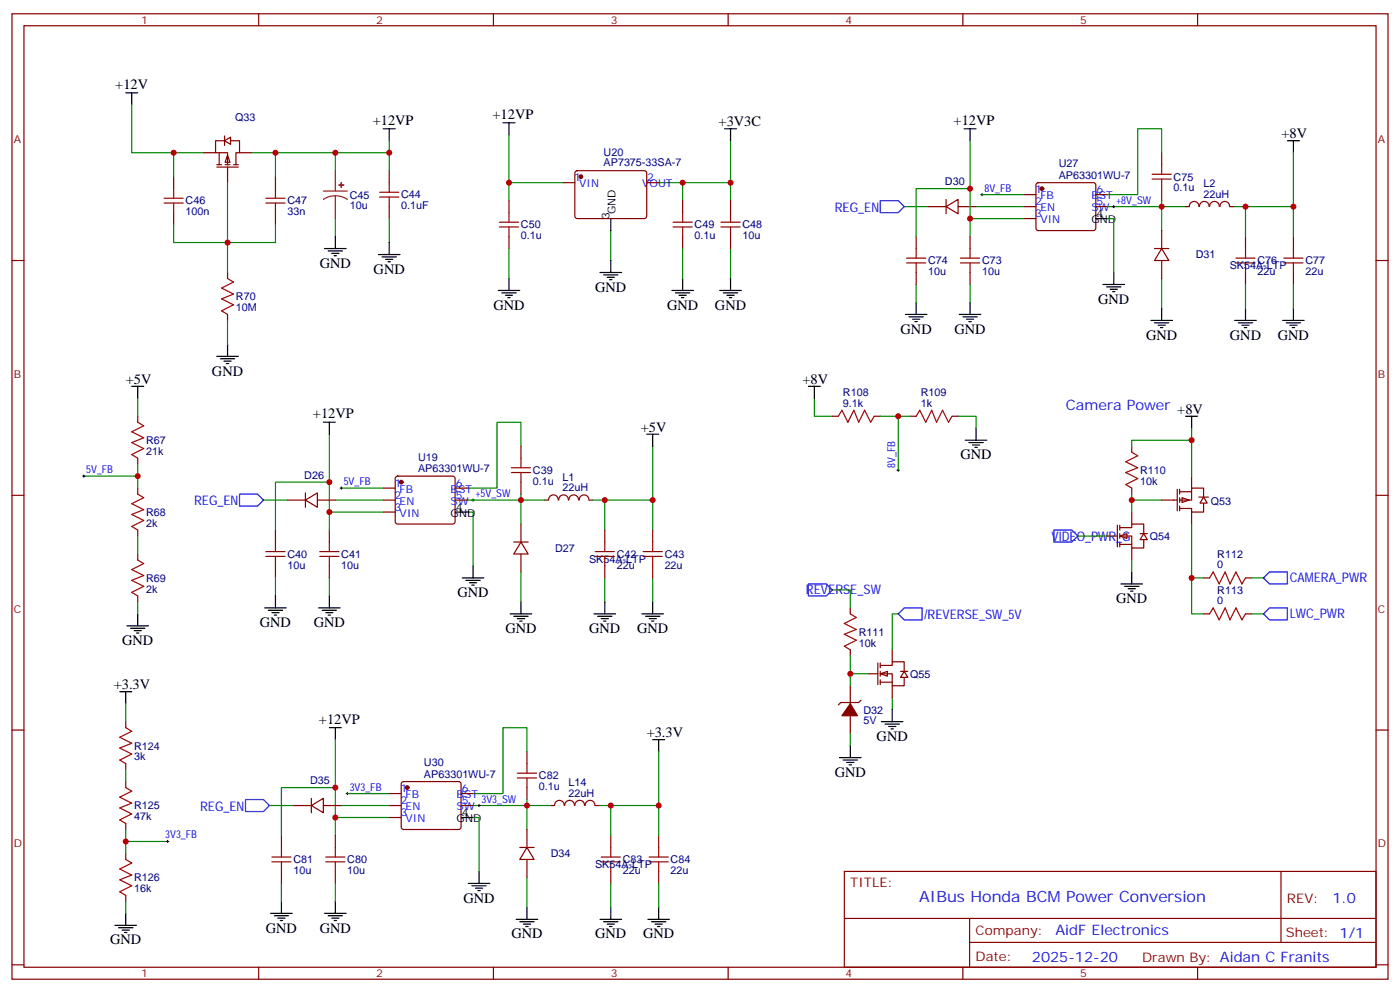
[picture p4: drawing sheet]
<svg xmlns="http://www.w3.org/2000/svg" width="412mm" height="292mm" viewBox="0 0 412 292" stroke-linecap="round" stroke-linejoin="round" font-family="sans-serif">
<g fill="none" stroke="#870000" stroke-width=".35">
<path d="M3.5 4.1h405.4v284.3h-405.4zM7.1 7.6h398.2v277.3h-398.2zM76.2 4.1v3.5M145.3 4.1v3.5M214.5 4.1v3.5M283.6 4.1v3.5M352.8 4.1v3.5M60 45h3.5M63.9 49.2h6.3M63.9 48.5h1.4M64.6 45v3.5M66 41.5h-2.5v3.5h3.5v3.5"/>
<path d="M66.3 48.5h1.4M67 45.7l.7 2.1h-1.4zM67 49.2v4.6M67.7 41.5h2.9v3.5h-1.1v3.5M68.8 48.5h1.4M70.6 45h3.5M114.7 50.3v3.5M3.5 76.7h3.6M114.7 60.9v3.5M405.3 76.7h3.6M40.6 122.6v1.8M40.6 134.9v1.8"/>
<path d="M153.5 131.4v3.5M3.5 145.9h3.6M40.6 143.8v1.7M40.6 156.1v1.8M81.1 156.1v3.5M84.7 147.3h5.3M90 147.3l3.5-2.1v4.2zM90 145.2v4.2M93.5 147.3h5.3M97 156.1v3.5M112.9 143.8h3.5M112.9 147.3h3.5"/>
<path d="M112.9 150.8h3.5M116.7 140.4l.4-.2h16.2l.5 .2 .3 .5v12.7l-.3 .5-.5 .2h-16.2l-.5-.2-.2-.5v-12.7zM134.1 143.8h3.5M134.1 147.3h3.5M151.3 159.6h4.3M153.5 159.6l2.1 3.6h-4.3zM153.5 142v3.5M153.5 154.3v5.3M160.5 147.3h1.1M161.6 147.3a1.41 1.41 0 0 1 1.4-1.5 1.41 1.41 0 0 1 1.4 1.5M164.6 147.3a1.41 1.41 0 0 1 1.4-1.5 1.41 1.41 0 0 1 1.4 1.5M167.6 147.3a1.41 1.41 0 0 1 1.4-1.5 1.41 1.41 0 0 1 1.4 1.5"/>
<path d="M170.6 147.3a1.41 1.41 0 0 1 1.4-1.5 1.41 1.41 0 0 1 1.5 1.5M173.6 147.3h1M178.2 156.1v3.5M192.3 156.1v3.5M405.3 145.9h3.6M40.6 163.2v1.7M40.6 175.5v1.8M81.1 166.7v3.5M97 166.7v3.5M153.5 163.2v5.3M178.2 166.7v3.5M192.3 166.7v3.5"/>
<path d="M3.5 215h3.6M405.3 215h3.6M248.7 256.6h156.6v28.3h-156.6zM377.3 256.7v20.8M248.7 270.5h156.5M285.6 277.5h119.6M285.6 270.5v14.1M3.5 284.2h3.6M76.2 284.9v3.5M145.3 284.9v3.5M214.5 284.9v3.5M283.6 284.9v3.5"/>
<path d="M352.8 284.9v3.5M405.3 284.2h3.6"/>
</g>
<path d="M70.6 145.5h5.2l1.8 1.8-1.8 1.7h-5.2z" fill="none" stroke="#00f" stroke-width=".35"/>
<g fill="none" stroke="#000" stroke-width=".35">
<path d="M38.8 113.8h3.5M40.6 113.8v3.5M95.2 124.4h3.6M97 124.4v3.5M190.5 127.9h3.5M192.3 127.9v3.5M134.1 150.8h3.5M78 179h6.3M79 179.7h4.3M81.1 175.5v3.5M93.8 179h6.4M94.9 179.7h4.2"/>
<path d="M97 175.5v3.5M136.2 170.2h6.3M137.2 170.9h4.3M138.3 171.6h2.1M139 172.3h.7M139.3 166.7v3.5M153.5 177.3v3.5M178.2 177.3v3.5M192.3 177.3v3.5M37.4 184.3h6.3M38.5 185h4.2M39.5 185.7h2.1"/>
<path d="M40.2 186.4h.7M40.6 180.8v3.5M80.1 180.4h2.1M80.8 181.2h.7M96 180.4h2.1M96.7 181.2h.7M150.3 180.8h6.3M151.3 181.5h4.3M152.4 182.2h2.1M153.1 182.9h.7M175 180.8h6.3M176 181.5h4.3"/>
<path d="M177.1 182.2h2.1M177.8 182.9h.7M189.1 180.8h6.3M190.1 181.5h4.3M191.2 182.2h2.1M191.9 182.9h.7"/>
</g>
<g fill="none" stroke="#008700" stroke-width=".35">
<path d="M40.6 117.3v5.3M40.6 136.7v7.1M97 127.9v22.9h15.9M153.5 131.4v-7h-7.1v19.4h-8.8M192.3 131.4v15.9M24.7 140.2h15.9M40.6 157.9v5.3M77.6 147.3h7.1M97 142h-15.9v14.1M97 150.8v5.3M98.8 147.3h14.1M100.5 143.8h12.4"/>
<path d="M137.6 150.8h1.7v15.9M153.5 145.5v1.8h-15.9M160.5 147.3h-7v7M174.6 147.3h3.6M178.2 156.1v-8.8h14.1v8.8M40.6 177.3v3.5M81.1 170.2v5.3M97 170.2v5.3M153.5 168.5v8.8M178.2 170.2v7.1M192.3 170.2v7.1"/>
</g>
<g fill="none" stroke="#a10000" stroke-width=".35">
<path d="M111.8 58h5.7M111.8 56.6h5.7M114.7 53.8v2.8M114.7 58v2.9M40.6 124.4l1.7 1-3.5 1.8 3.5 1.7-3.5 1.5 3.5 1.7-3.5 1.8 1.8 1M150.6 139.2h5.7M150.6 137.8h5.7M153.5 134.9v2.9M153.5 139.2v2.8M40.6 145.5l1.7 1.1-3.5 1.7 3.5 1.8-3.5 1.4 3.5 1.8-3.5 1.7 1.8 1.1M81.1 159.6v2.9M97 159.6v2.9"/>
<path d="M178.2 159.6v2.9M192.3 159.6v2.9M40.6 164.9l1.7 1.1-3.5 1.7 3.5 1.8-3.5 1.4 3.5 1.8-3.5 1.7 1.8 1.1M78.3 163.9h5.7M78.3 162.5h5.7M81.1 163.9v2.8M94.2 163.9h5.6M94.2 162.5h5.6M97 163.9v2.8M175.3 163.9h5.7M175.3 162.5h5.7M178.2 163.9v2.8"/>
<path d="M189.4 163.9h5.7M189.4 162.5h5.7M192.3 163.9v2.8"/>
</g>
<path d="M24.7 139.9v.7M24.3 140.2h.7M100.2 143.8h.7M100.5 143.4v.7M139 147.3h.7M139.3 146.9v.7" fill="none" stroke="#000" stroke-width=".29"/>
<circle cx="118.2" cy="142" r=".53" fill="#870000" stroke="#870000" stroke-width=".35"/>
<path d="M66.1 41.5l1.8-1.1v2.1z" fill="#fff" stroke="#870000" stroke-width=".35"/>
<g fill="none" stroke="#870000" stroke-width=".35">
<path d="M51.2 52v3.6M66.1 40v2.9M81.1 52v3.6M149.9 59.1v3.5M165.8 53.8h3.5M169.6 50.5l.4-.2h20.1l.4 .7-.1 13-.6 .4-20-.1-.5-.6v-12.7zM190.5 53.8h3.5M201.1 59.1v3.5M215.2 59.1v3.5M278.7 58.7v4.3M301.6 57.3h3.6M305.4 54l.5-.2h16.2l.5 .2 .2 .5v12.7l-.2 .5-.5 .2h-16.2l-.5-.2-.2-.5v-12.7z"/>
<path d="M322.8 57.3h3.5M342.2 45v3.5M342.2 55.6v3.5M51.2 62.6v3.5M81.1 62.6v3.5M149.9 69.7v3.5M201.1 69.7v3.5M215.2 69.7v3.5M269.9 69.7v3.5M273.4 60.9h5.3M278.7 60.9l3.5-2.2v4.3zM282.2 60.9h5.3"/>
<path d="M285.8 69.7v3.5M301.6 60.9h3.6M301.6 64.4h3.6M322.8 60.9h3.5M340.1 73.2h4.2M342.2 73.2l2.1 3.5h-4.2zM342.2 67.9v5.3M342.2 76.7v5.3M353.2 60.8a1.41 1.41 0 0 0-1.4-1.5 1.41 1.41 0 0 0-1.5 1.5l-1.1 .1M353.3 60.8a1.41 1.41 0 0 1 1.4-1.5 1.41 1.41 0 0 1 1.5 1.5M356.3 60.8a1.41 1.41 0 0 1 1.4-1.5 1.41 1.41 0 0 1 1.4 1.5M359.4 60.8a1.41 1.41 0 0 1 1.4-1.5 1.41 1.41 0 0 1 1.4 1.5"/>
<path d="M362.3 60.9h1.1M366.9 69.7v3.5M381 69.7v3.5M67 80.3v1.7M67 92.6v1.8M269.9 80.3v3.5M285.8 80.3v3.5M366.9 80.3v3.5M381 80.3v3.5M245.2 122.6h1.7M257.5 122.6h1.8M268.1 122.6h1.8"/>
<path d="M280.5 122.6h1.7M333.4 131.4v1.8M333.4 143.8v1.7M342.2 147.3h4.6M346.8 144.1v6.4M347.5 144.8h3.5M347.5 144.1v1.4M347.5 146.6v1.4M347.5 149v1.5M348.2 146.6l2.1 .7-2.1 .7zM351 140.2v3.6M351 150.8v3.5"/>
<path d="M354.5 148v2.8h-3.5v-1h-3.5M354.5 146.2v-2.4h-3.5v3.5h-3.5"/>
</g>
<g fill="none" stroke="#000" stroke-width=".35">
<path d="M37 27.3h3.6M38.8 27.3v3.6M112.9 37.9h3.5M114.7 37.9v3.6M148.2 36.2h3.5M149.9 36.2v3.5M213.4 37.9h3.6M215.2 37.9v3.6M284 37.9h3.5M285.8 37.9v3.6M379.2 41.5h3.6M381 41.5v3.5"/>
<path d="M95.6 73.2h6.4M96.7 73.9h4.2M97.7 74.6h2.1M98.4 75.3h.7M98.8 69.7v3.5M111.5 75h6.3M112.5 75.7h4.3M113.6 76.4h2.1M114.3 77.1h.7M114.7 71.4v3.6M179.9 64.4v3.5M179.9 76.7v3.6"/>
<path d="M322.8 64.4h3.5M146.8 85.5h6.3M147.8 86.3h4.2M148.9 87h2.1M149.6 87.7h.7M149.9 82v3.5M176.7 80.3h6.4M177.8 81h4.2M178.9 81.7h2.1M179.6 82.4h.7M197.9 85.5h6.4M199 86.3h4.2"/>
<path d="M200 87h2.1M200.7 87.7h.7M201.1 82v3.5M212 85.5h6.4M213.1 86.3h4.2M214.1 87h2.2M214.8 87.7h.7M215.2 82v3.5M266.7 92.6h6.3M267.8 93.3h4.2M268.8 94h2.1M269.5 94.7h.7"/>
<path d="M269.9 89.1v3.5M282.6 92.6h6.3M283.6 93.3h4.3M284.7 94h2.1M285.4 94.7h.7M285.8 89.1v3.5M324.9 83.8h6.4M326 84.5h4.2M327 85.2h2.1M327.7 85.9h.7M328.1 80.3v3.5M339 94.4h6.4"/>
<path d="M340.1 95.1h4.2M341.1 95.8h2.2M341.8 96.5h.7M342.2 90.8v3.6M363.7 94.4h6.4M364.8 95.1h4.2M365.8 95.8h2.1M366.5 96.5h.7M366.9 90.8v3.6M377.8 94.4h6.4M378.9 95.1h4.2M379.9 95.8h2.2"/>
<path d="M380.6 96.5h.8M381 90.8v3.6M63.9 105h6.3M64.9 105.7h4.2M66 106.4h2.1M66.7 107.1h.7M67 101.4v3.6M238.1 113.8h3.6M239.9 113.8v3.5M284.3 129.6h6.4M285.4 130.4h4.2M286.5 131.1h2.1"/>
<path d="M287.2 131.8h.7M287.5 126.1v3.5"/>
</g>
<g fill="none" stroke="#008700" stroke-width=".35">
<path d="M38.8 30.9v14.1h21.2M149.9 39.7v14.1h15.9M51.2 45v7M67 53.8v17.6h-15.8v-5.3M74.1 45h40.6M81.1 45v7M98.8 45v5.3M114.7 41.5v8.8M149.9 53.8v5.3M194 53.8h7.1v5.3M201.1 53.8h14.1v5.3M215.2 41.5v12.3"/>
<path d="M285.8 55.6h-15.9v14.1M285.8 41.5v22.9h15.8M289.3 57.3h12.3M342.2 59.1v1.8h-15.9M342.2 45v-7.1h-7.1v19.4h-8.8M381 45v15.9M81.1 66.1v5.3h-14.1v8.9M98.8 64.4v5.3M114.7 64.4v7M149.9 73.2v8.8M179.9 67.9v8.8M201.1 73.2v8.8"/>
<path d="M215.2 73.2v8.8M266.3 60.9h7.1M285.8 64.4v5.3M287.5 60.9h14.1M326.3 64.4h1.8v15.9M349.2 60.9h-7v7M363.4 60.9h3.5M366.9 69.7v-8.8h14.1v8.8M67 94.4v7M269.9 83.8v5.3M285.8 83.8v5.3M342.2 82v8.8"/>
<path d="M366.9 83.8v7M381 83.8v7M239.9 117.3v5.3h5.3M259.3 122.6h8.8M264.6 122.6v15.9M282.2 122.6h5.3v3.5"/>
</g>
<path d="M95.2 56.3h7.1M98.8 57.7l-1.9 .2-1.7 .8M98.8 57.7l1.8 .2 1.7 .8M98.8 50.3v6M98.8 57.7v6.7" fill="none" stroke="#8c2424" stroke-width=".35"/>
<g fill="#8c2424" stroke="#8c2424" stroke-width=".35">
<path d="M99.8 54.5h1.4z"/>
<path d="M100.5 53.8v1.4z"/>
</g>
<g fill="none" stroke="#a10000" stroke-width=".35">
<path d="M48.3 59.8h5.7M48.3 58.4h5.7M51.2 55.6v2.8M51.2 59.8v2.8M78.3 59.8h5.7M78.3 58.4h5.7M81.1 55.6v2.8M81.1 59.8v2.8M339.4 52.7h5.6M339.4 51.3h5.6M342.2 48.5v2.8M342.2 52.7v2.9"/>
<path d="M147.1 66.9h5.7M147.1 65.4h5.7M149.9 62.6v2.8M149.9 66.9v2.8M198.3 66.9h5.6M198.3 65.4h5.6M201.1 62.6v2.8M201.1 66.9v2.8M212.4 66.9h5.6M212.4 65.4h5.6M215.2 62.6v2.8M215.2 66.9v2.8"/>
<path d="M267.1 77.4h5.6M267.1 76h5.6M269.9 73.2v2.8M269.9 77.4v2.9M282.9 77.4h5.7M282.9 76h5.7M285.8 73.2v2.8M285.8 77.4v2.9M364.1 77.4h5.6M364.1 76h5.6M366.9 73.2v2.8M366.9 77.4v2.9"/>
<path d="M378.2 77.4h5.6M378.2 76h5.6M381 73.2v2.8M381 77.4v2.9M67 82l1.8 1.1-3.5 1.7 3.5 1.8-3.5 1.4 3.5 1.8-3.5 1.7 1.7 1.1M246.9 122.6l1.1-1.8 1.8 3.6 1.7-3.6 1.4 3.6 1.8-3.6 1.8 3.6 1-1.8M269.9 122.6l1-1.8 1.8 3.6 1.8-3.6 1.4 3.6 1.7-3.6 1.8 3.6 1.1-1.8M333.4 133.2l1.7 1-3.5 1.8 3.5 1.8-3.5 1.4 3.5 1.7-3.5 1.8 1.8 1.1"/>
</g>
<g fill="#870000" stroke="#870000" stroke-width=".35">
<circle cx="171.1" cy="52" r=".53"/>
<circle cx="306.9" cy="55.6" r=".53"/>
</g>
<path d="M288.9 57.3h.7M289.3 57v.7M327.7 60.9h.7M328.1 60.5v.7M264.2 138.5h.7M264.6 138.1v.7" fill="none" stroke="#000" stroke-width=".29"/>
<path d="M259.3 59.1h5.3l1.7 1.8-1.7 1.7h-5.3zM310.4 156.1h5.3l1.8 1.8-1.8 1.7h-5.3z" fill="none" stroke="#00f" stroke-width=".35"/>
<path d="M354.5 146.4l1.1 1.8h-2.1z" fill="#fff" stroke="#870000" stroke-width=".35"/>
<path d="M353.1 146.4h2.9" fill="none" stroke="#870000" stroke-width=".35"/>
<path d="M351 126.1v14.1M317.5 157.9h8.8" fill="none" stroke="#008700" stroke-width=".35"/>
<path d="M349.2 122.6h3.6M351 122.6v3.5" fill="none" stroke="#000" stroke-width=".35"/>
<path d="M329.8 157.9l2.2-.7v1.4z" fill="#fff" stroke="#870000" stroke-width=".35"/>
<path d="M326.3 157.9h2.8M329.1 154.7v6.3M329.8 155.4h3.6v-1.1h3.5v2.9M329.8 157.9h3.6v3.5h3.5v-2.5M329.8 154.7v1.4M329.8 157.2v1.4M329.8 159.6v1.4M333.4 150.8v3.5M335.8 157.2h2.2M336.9 157.2l1.1 1.7h-2.2zM329.8 160.3h3.6M333.4 161.4v3.5" fill="none" stroke="#870000" stroke-width=".35"/>
<path d="M351 129.6h-17.6v1.8M333.4 145.5v5.3M333.4 147.3h8.8M333.4 164.9v3.6M262.8 205.5v3.5" fill="none" stroke="#008700" stroke-width=".35"/>
<path d="M330.2 172h6.3M331.3 172.7h4.2M332.3 173.4h2.1M333 174.1h.7M333.4 168.5v3.5M259.6 212.5h6.4M260.7 213.3h4.2M261.8 214h2.1M262.5 214.7h.7M262.8 209v3.5" fill="none" stroke="#000" stroke-width=".35"/>
<path d="M372.2 170.2l1.7-1.7h5.3v3.5h-5.3zM373.9 179h5.3v3.6h-5.3l-1.7-1.8z" fill="none" stroke="#00f" stroke-width=".35"/>
<path d="M259.3 198.4l2.1-.7v1.4z" fill="#fff" stroke="#870000" stroke-width=".35"/>
<g fill="none" stroke="#870000" stroke-width=".35">
<path d="M250.5 179v1.8M354.5 170.2h1.8M366.9 170.2h1.8M250.5 191.4v1.7M255.8 198.4h2.8M258.6 195.3v6.3M259.3 196h3.5v-1.1h3.5v2.8M259.3 198.4h3.5v3.6h3.5v-2.5M259.3 195.3v1.4M259.3 197.7v1.4M262.8 191.4v3.5M265.3 197.7h2.1"/>
<path d="M266.3 197.7l1.1 1.8h-2.1zM354.5 180.8h1.8M366.9 180.8h1.8M37 212.5v1.8M250.5 202v5.3M250.5 210.8v5.3M253.6 206.2l-.7 .7h-5.3l-.7 .7M259.3 200.9h3.5M259.3 200.2v1.4M262.8 202v3.5M37 224.9v1.8M37 230.2v1.8"/>
<path d="M86.4 237.2h5.3M91.7 237.2l3.5-2.1v4.3zM91.7 235.1v4.3M95.2 237.2h5.3M114.7 237.2h3.5M114.7 233.7h3.5M118.4 230.4l.5-.2h16.2l.5 .2 .2 .5v12.7l-.2 .5-.5 .2h-16.2l-.5-.2-.2-.5v-12.7zM135.8 237.2h3.5M135.8 233.7h3.5M155.2 221.4v3.5M155.2 232v3.5M162.3 237.2h1"/>
<path d="M163.4 237.2a1.41 1.41 0 0 1 1.4-1.5 1.41 1.41 0 0 1 1.4 1.5M166.4 237.2a1.41 1.41 0 0 1 1.4-1.5 1.41 1.41 0 0 1 1.4 1.5M169.4 237.2a1.41 1.41 0 0 1 1.4-1.5 1.41 1.41 0 0 1 1.4 1.5M172.4 237.2a1.41 1.41 0 0 1 1.4-1.5 1.41 1.41 0 0 1 1.4 1.5M175.3 237.2h1.1M37 242.5v1.8M37 251.4v1.7M82.9 246.1v3.5M82.9 256.6v3.6M98.8 246.1v3.5M98.8 256.6v3.6M114.7 240.8h3.5"/>
<path d="M153.1 249.6h4.2M155.2 249.6l2.1 3.5h-4.2zM155.2 244.3v5.3M155.2 253.1v5.3M179.9 246.1v3.5M179.9 256.6v3.6M194 246.1v3.5M194 256.6v3.6M37 263.7v1.8"/>
</g>
<path d="M238.1 172h5.3l1.8 1.7-1.8 1.8h-5.3zM266.3 179h5.3v3.6h-5.3l-1.7-1.8zM72.3 235.5h5.3l1.8 1.7-1.8 1.8h-5.3z" fill="none" stroke="#00f" stroke-width=".35"/>
<g fill="none" stroke="#a10000" stroke-width=".35">
<path d="M356.3 170.2l1.1-1.7 1.7 3.5 1.8-3.5 1.4 3.5 1.8-3.5 1.7 3.5 1.1-1.8M250.5 180.8l1.7 1.1-3.5 1.7 3.5 1.8-3.5 1.4 3.5 1.8-3.5 1.7 1.8 1.1M356.3 180.8l1.1-1.8 1.7 3.6 1.8-3.6 1.4 3.6 1.8-3.6 1.7 3.6 1.1-1.8M37 214.3l1.8 1.1-3.5 1.7 3.5 1.8-3.5 1.4 3.5 1.8-3.5 1.7 1.7 1.1M37 232l1.8 1-3.5 1.8 3.5 1.7-3.5 1.4 3.5 1.8-3.5 1.8 1.7 1M152.4 229.1h5.6M152.4 227.7h5.6M155.2 224.9v2.8M155.2 229.1v2.9M37 253.1l1.8 1.1-3.5 1.7 3.5 1.8-3.5 1.4 3.5 1.8-3.5 1.7 1.7 1.1M80.1 253.8h5.6M80.1 252.4h5.6"/>
<path d="M82.9 249.6v2.8M82.9 253.8v2.8M96 253.8h5.6M96 252.4h5.6M98.8 249.6v2.8M98.8 253.8v2.8M177.1 253.8h5.6M177.1 252.4h5.6M179.9 249.6v2.8M179.9 253.8v2.8M191.2 253.8h5.6M191.2 252.4h5.6"/>
<path d="M194 249.6v2.8M194 253.8v2.8"/>
</g>
<g fill="none" stroke="#008700" stroke-width=".35">
<path d="M351 154.3v15.9h3.5M245.2 173.7h5.3v5.3M351 170.2v10.6h3.5M368.7 170.2h3.5M250.5 193.1v5.3h5.3M250.5 198.4v3.6M264.6 180.8h-1.8v10.6M368.7 180.8h3.5M37 207.3v5.2M98.8 217.8v23h15.9M250.5 216.1v3.5M37 226.7v3.5"/>
<path d="M79.4 237.2h7M98.8 232h-15.9v14.1M100.5 237.2h14.2M102.3 233.7h12.4M155.2 235.5v1.7h-15.9M155.2 221.4v-7.1h-7v19.4h-8.9M162.3 237.2h-7.1v7.1M176.4 237.2h3.5M194 221.4v15.8M37 244.3v7.1M37 247.8h12.4M98.8 240.8v5.3"/>
<path d="M139.3 240.8h1.8v15.8M155.2 258.4v8.8M179.9 246.1v-8.9h14.1v8.9M37 265.5v3.5M82.9 260.2v5.3M98.8 260.2v5.3M179.9 260.2v7M194 260.2v7"/>
</g>
<g fill="#870000" stroke="#870000" stroke-width=".35">
<path d="M250.5 207.3l2.1 3.5h-4.6z"/>
<circle cx="119.9" cy="232" r=".53"/>
</g>
<g fill="none" stroke="#000" stroke-width=".35">
<path d="M35.3 203.7h3.5M37 203.7v3.6M97 214.3h3.5M98.8 214.3v3.5M192.3 217.8h3.5M194 217.8v3.6M250.5 219.6v3.5M247.3 223.1h6.3M248.4 223.8h4.2M249.4 224.5h2.1M250.1 225.2h.7M135.8 240.8h3.5"/>
<path d="M141.1 256.6v3.6M33.9 272.5h6.3M34.9 273.2h4.3M36 273.9h2.1M36.7 274.6h.7M37 269v3.5M79.7 269h6.4M80.8 269.7h4.2M81.8 270.4h2.2M82.5 271.1h.8M82.9 265.5v3.5M95.6 269h6.4"/>
<path d="M96.7 269.7h4.2M97.7 270.4h2.1M98.4 271.1h.7M98.8 265.5v3.5M137.9 260.2h6.4M139 260.9h4.2M140.1 261.6h2.1M140.8 262.3h.7M152 270.8h6.4M153.1 271.5h4.2M154.2 272.2h2.1M154.9 272.9h.7"/>
<path d="M155.2 267.2v3.6M176.7 270.8h6.4M177.8 271.5h4.2M178.9 272.2h2.1M179.6 272.9h.7M179.9 267.2v3.6M190.9 270.8h6.3M191.9 271.5h4.2M193 272.2h2.1M193.7 272.9h.7M194 267.2v3.6"/>
</g>
<path d="M102 233.7h.7M102.3 233.4v.7M140.8 237.2h.7M141.1 236.9v.7M49 247.8h.7M49.4 247.5v.7" fill="none" stroke="#000" stroke-width=".29"/>
<g fill="#c00">
<circle cx="40.6" cy="140.2" r=".88"/>
<circle cx="192.3" cy="147.3" r=".88"/>
<circle cx="97" cy="142" r=".88"/>
<circle cx="97" cy="150.8" r=".88"/>
<circle cx="153.5" cy="147.3" r=".88"/>
<circle cx="178.2" cy="147.3" r=".88"/>
<circle cx="114.7" cy="45" r=".88"/>
<circle cx="98.8" cy="45" r=".88"/>
<circle cx="51.2" cy="45" r=".88"/>
<circle cx="81.1" cy="45" r=".88"/>
<circle cx="67" cy="71.4" r=".88"/>
<circle cx="215.2" cy="53.8" r=".88"/>
<circle cx="201.1" cy="53.8" r=".88"/>
<circle cx="149.9" cy="53.8" r=".88"/>
<circle cx="366.9" cy="60.9" r=".88"/>
<circle cx="342.2" cy="60.9" r=".88"/>
<circle cx="285.8" cy="64.4" r=".88"/>
<circle cx="285.8" cy="55.6" r=".88"/>
<circle cx="381" cy="60.9" r=".88"/>
<circle cx="264.6" cy="122.6" r=".88"/>
<circle cx="351" cy="129.6" r=".88"/>
<circle cx="333.4" cy="147.3" r=".88"/>
<circle cx="351" cy="170.2" r=".88"/>
<circle cx="250.5" cy="198.4" r=".88"/>
<circle cx="179.9" cy="237.2" r=".88"/>
<circle cx="155.2" cy="237.2" r=".88"/>
<circle cx="98.8" cy="240.8" r=".88"/>
<circle cx="98.8" cy="232" r=".88"/>
<circle cx="194" cy="237.2" r=".88"/>
<circle cx="37" cy="247.8" r=".88"/>
</g>
<text font-size="4.6" fill="#00f" x="270.8" y="265.7">AIBus Honda BCM Power Conversion</text>
<g font-size="4.2">
<text x="34" y="26.2">+12V</text>
<text x="145.1" y="35">+12VP</text>
<text x="109.8" y="36.8">+12VP</text>
<text x="211.7" y="37.2">+3V3C</text>
<text x="280.9" y="36.8">+12VP</text>
<text x="377.5" y="40.7">+8V</text>
<text x="94.2" y="78.8">GND</text>
<text x="110.1" y="80.6">GND</text>
<text x="175.3" y="85.9">GND</text>
<text x="323.5" y="89.4">GND</text>
<text x="145.3" y="91.2">GND</text>
<text x="196.5" y="91.2">GND</text>
<text x="210.6" y="91.2">GND</text>
<text x="265.3" y="98.2">GND</text>
<text x="281.2" y="98.2">GND</text>
<text x="337.6" y="100">GND</text>
<text x="362.3" y="100">GND</text>
<text x="376.4" y="100">GND</text>
<text x="37" y="113.1">+5V</text>
<text x="62.4" y="110.6">GND</text>
<text x="236.4" y="113.1">+8V</text>
<text x="92.2" y="123.2">+12VP</text>
<text x="346.8" y="121.9">+8V</text>
<text x="188.7" y="127.2">+5V</text>
<text x="282.9" y="135.3">GND</text>
<text x="134.8" y="175.9">GND</text>
<text x="328.8" y="177.6">GND</text>
<text x="76.6" y="184.7">GND</text>
<text x="92.4" y="184.7">GND</text>
<text x="36" y="190">GND</text>
<text x="148.9" y="186.4">GND</text>
<text x="173.6" y="186.4">GND</text>
<text x="187.7" y="186.4">GND</text>
<text x="33.5" y="203">+3.3V</text>
<text x="93.9" y="213.2">+12VP</text>
<text x="190.5" y="217.1">+3.3V</text>
<text x="258.2" y="218.2">GND</text>
<text x="245.9" y="228.8">GND</text>
<text x="136.5" y="265.8">GND</text>
<text x="78.3" y="274.6">GND</text>
<text x="94.2" y="274.6">GND</text>
<text x="32.5" y="278.2">GND</text>
<text x="150.6" y="276.4">GND</text>
<text x="175.3" y="276.4">GND</text>
<text x="189.4" y="276.4">GND</text>
</g>
<g font-size="4.2" fill="#00f">
<text x="314" y="120.8">Camera Power</text>
<text x="392.5" y="265.9">1.0</text>
<text x="310.9" y="275.5">AidF Electronics</text>
<text x="304" y="283.3">2025-12-20</text>
</g>
<g font-size="3.9" fill="#00f">
<text x="245.9" y="62.4">REG_EN</text>
<text x="57.2" y="148.8">REG_EN</text>
<text x="309.7" y="159.2">VIDEO_PWR_G</text>
<text x="379.9" y="171.5">CAMERA_PWR</text>
<text x="237.4" y="175.1">REVERSE_SW</text>
<text x="272.3" y="182.2">/REVERSE_SW_5V</text>
<text x="379.9" y="182.1">LWC_PWR</text>
<text x="58.9" y="238.8">REG_EN</text>
</g>
<g font-size="3.9" fill="#800">
<text x="250.5" y="261.2">TITLE:</text>
<text x="379.1" y="265.9">REV:</text>
<text x="287.4" y="275.4">Company:</text>
<text x="378.7" y="276">Sheet: 1/1</text>
<text x="287.4" y="283.1">Date:</text>
<text x="336.4" y="283.2">Drawn By: Aidan C Franits</text>
</g>
<g font-size="3.2" fill="#800">
<text x="41.6" y="7.1">1</text>
<text x="110.8" y="7.1">2</text>
<text x="179.9" y="7.1">3</text>
<text x="249.1" y="7.1">4</text>
<text x="318.2" y="7.1">5</text>
<text x="4.1" y="42.2">A</text>
<text x="405.9" y="42.2">A</text>
<text x="4.1" y="111.3">B</text>
<text x="405.9" y="111.3">B</text>
<text x="4.1" y="180.4">C</text>
<text x="405.9" y="180.4">C</text>
<text x="4.1" y="249.6">D</text>
<text x="405.9" y="249.6">D</text>
<text x="41.6" y="287.9">1</text>
<text x="110.8" y="287.9">2</text>
<text x="179.9" y="287.9">3</text>
<text x="249.1" y="287.9">4</text>
<text x="318.2" y="287.9">5</text>
</g>
<g font-size="3.2" fill="#000080">
<text x="69.2" y="35.8">Q33</text>
<text x="177.8" y="45.9">U20</text>
<text x="177.8" y="49">AP7375-33SA-7</text>
<text x="311.9" y="52.6">AP63301WU-7</text>
<text x="311.9" y="49.3">U27</text>
<text x="345.7" y="53.2">C75</text>
<text x="103" y="58.5">C45</text>
<text x="118.2" y="58.5">C44</text>
<text x="278.4" y="54.6">D30</text>
<text x="345.7" y="56.4">0.1u</text>
<text x="354.5" y="58.3">22uH</text>
<text x="354.5" y="55.1">L2</text>
<text x="54.7" y="63.5">100n</text>
<text x="54.7" y="60.2">C46</text>
<text x="84.7" y="63.5">33n</text>
<text x="84.7" y="60.2">C47</text>
<text x="103" y="61.7">10u</text>
<text x="118.2" y="61.7">0.1uF</text>
<text x="153.5" y="70.5">0.1u</text>
<text x="153.5" y="67.3">C50</text>
<text x="204.6" y="70.5">0.1u</text>
<text x="204.6" y="67.3">C49</text>
<text x="218.7" y="70.5">10u</text>
<text x="218.7" y="67.3">C48</text>
<text x="273.4" y="77.9">C74</text>
<text x="289.3" y="77.9">C73</text>
<text x="352.3" y="76.1">D31</text>
<text x="370.4" y="77.9">C76</text>
<text x="384.5" y="77.9">C77</text>
<text x="273.4" y="81.1">10u</text>
<text x="289.3" y="81.1">10u</text>
<text x="362.2" y="79.3">SK54A-LTP</text>
<text x="370.4" y="81.1">22u</text>
<text x="384.5" y="81.1">22u</text>
<text x="69.5" y="88.4">R70</text>
<text x="69.5" y="91.7">10M</text>
<text x="248.3" y="119.8">9.1k</text>
<text x="248.3" y="116.6">R108</text>
<text x="271.2" y="119.8">1k</text>
<text x="271.2" y="116.6">R109</text>
<text x="43" y="130.8">R67</text>
<text x="43" y="134">21k</text>
<text x="123.1" y="135.8">U19</text>
<text x="89.6" y="141">D26</text>
<text x="123.1" y="139.1">AP63301WU-7</text>
<text x="157" y="142.8">0.1u</text>
<text x="157" y="139.6">C39</text>
<text x="165.7" y="141.5">L1</text>
<text x="335.8" y="142.8">10k</text>
<text x="335.8" y="139.6">R110</text>
<text x="165.7" y="144.7">22uH</text>
<text x="356.7" y="148.6">Q53</text>
<text x="43" y="155.2">2k</text>
<text x="43" y="151.9">R68</text>
<text x="338.7" y="159.1">Q54</text>
<text x="84.7" y="167.5">10u</text>
<text x="84.7" y="164.3">C40</text>
<text x="100.5" y="167.5">10u</text>
<text x="100.5" y="164.3">C41</text>
<text x="163.5" y="162.5">D27</text>
<text x="173.5" y="165.7">SK54A-LTP</text>
<text x="181.7" y="167.5">22u</text>
<text x="181.7" y="164.3">C42</text>
<text x="195.8" y="167.5">22u</text>
<text x="195.8" y="164.3">C43</text>
<text x="358.6" y="167.4">0</text>
<text x="358.6" y="164.2">R112</text>
<text x="43" y="171.3">R69</text>
<text x="43" y="174.6">2k</text>
<text x="358.6" y="178">0</text>
<text x="358.6" y="174.8">R113</text>
<text x="252.9" y="190.5">10k</text>
<text x="252.9" y="187.2">R111</text>
<text x="268.1" y="199.7">Q55</text>
<text x="254.4" y="213.3">5V</text>
<text x="254.4" y="210.2">D32</text>
<text x="39.5" y="220.8">R124</text>
<text x="39.5" y="224">3k</text>
<text x="124.9" y="225.7">U30</text>
<text x="91.4" y="230.9">D35</text>
<text x="124.9" y="229">AP63301WU-7</text>
<text x="158.7" y="232.8">0.1u</text>
<text x="158.7" y="229.6">C82</text>
<text x="167.5" y="231.5">L14</text>
<text x="39.5" y="238.4">R125</text>
<text x="167.5" y="234.7">22uH</text>
<text x="39.5" y="241.6">47k</text>
<text x="86.4" y="257.4">10u</text>
<text x="86.4" y="254.3">C81</text>
<text x="102.3" y="257.4">10u</text>
<text x="102.3" y="254.3">C80</text>
<text x="162.3" y="252.5">D34</text>
<text x="175.3" y="255.7">SK54A-LTP</text>
<text x="183.4" y="257.4">22u</text>
<text x="183.4" y="254.3">C83</text>
<text x="197.6" y="257.4">22u</text>
<text x="197.6" y="254.3">C84</text>
<text x="39.5" y="262.8">16k</text>
<text x="39.5" y="259.6">R126</text>
</g>
<g font-size="3.2" fill="#00f">
<text x="169.2" y="53.4">1</text>
<text x="190.7" y="53.4">2</text>
<text x="170.6" y="55.2">VIN</text>
<text x="189.2" y="55.2">VOUT</text>
<text x="290" y="56.4">8V_FB</text>
<text x="305" y="57">1</text>
<text x="306.5" y="58.7">FB</text>
<text x="321.5" y="58.7">BST</text>
<text x="323" y="57">6</text>
<text x="328.8" y="60">+8V_SW</text>
<text x="305" y="60.5">2</text>
<text x="305" y="64">3</text>
<text x="306.5" y="62.3">EN</text>
<text x="306.5" y="65.8">VIN</text>
<text x="321.5" y="62.3">SW</text>
<text x="323" y="60.5">5</text>
<text x="263.7" y="137.8" transform="rotate(-90 263.7 137.8)">8V_FB</text>
<text x="25.4" y="139.3">5V_FB</text>
<text x="101.2" y="142.9">5V_FB</text>
<text x="116.2" y="143.4">1</text>
<text x="134.2" y="143.4">6</text>
<text x="116.2" y="146.9">2</text>
<text x="117.7" y="145.2">FB</text>
<text x="117.7" y="148.7">EN</text>
<text x="132.8" y="148.7">SW</text>
<text x="132.8" y="145.2">BST</text>
<text x="134.2" y="146.9">5</text>
<text x="140.1" y="146.4">+5V_SW</text>
<text x="116.2" y="150.5">3</text>
<text x="117.7" y="152.2">VIN</text>
<text x="103" y="232.8">3V3_FB</text>
<text x="118" y="233.4">1</text>
<text x="136" y="233.4">6</text>
<text x="118" y="236.9">2</text>
<text x="119.5" y="235.1">FB</text>
<text x="119.5" y="238.7">EN</text>
<text x="134.5" y="238.7">SW</text>
<text x="134.5" y="235.1">BST</text>
<text x="136" y="236.9">5</text>
<text x="141.8" y="236.4">3V3_SW</text>
<text x="118" y="240.4">3</text>
<text x="119.5" y="242.2">VIN</text>
<text x="48.7" y="246.9">3V3_FB</text>
</g>
<g font-size="3.2">
<text x="179.6" y="64.6" transform="rotate(-90 179.6 64.6)">3</text>
<text x="181.3" y="63.1" transform="rotate(-90 181.3 63.1)">GND</text>
<text x="321.5" y="65.8">GND</text>
<text x="323" y="64">4</text>
<text x="132.8" y="152.2">GND</text>
<text x="134.2" y="150.5">4</text>
<text x="134.5" y="242.2">GND</text>
<text x="136" y="240.4">4</text>
</g>
</svg>
